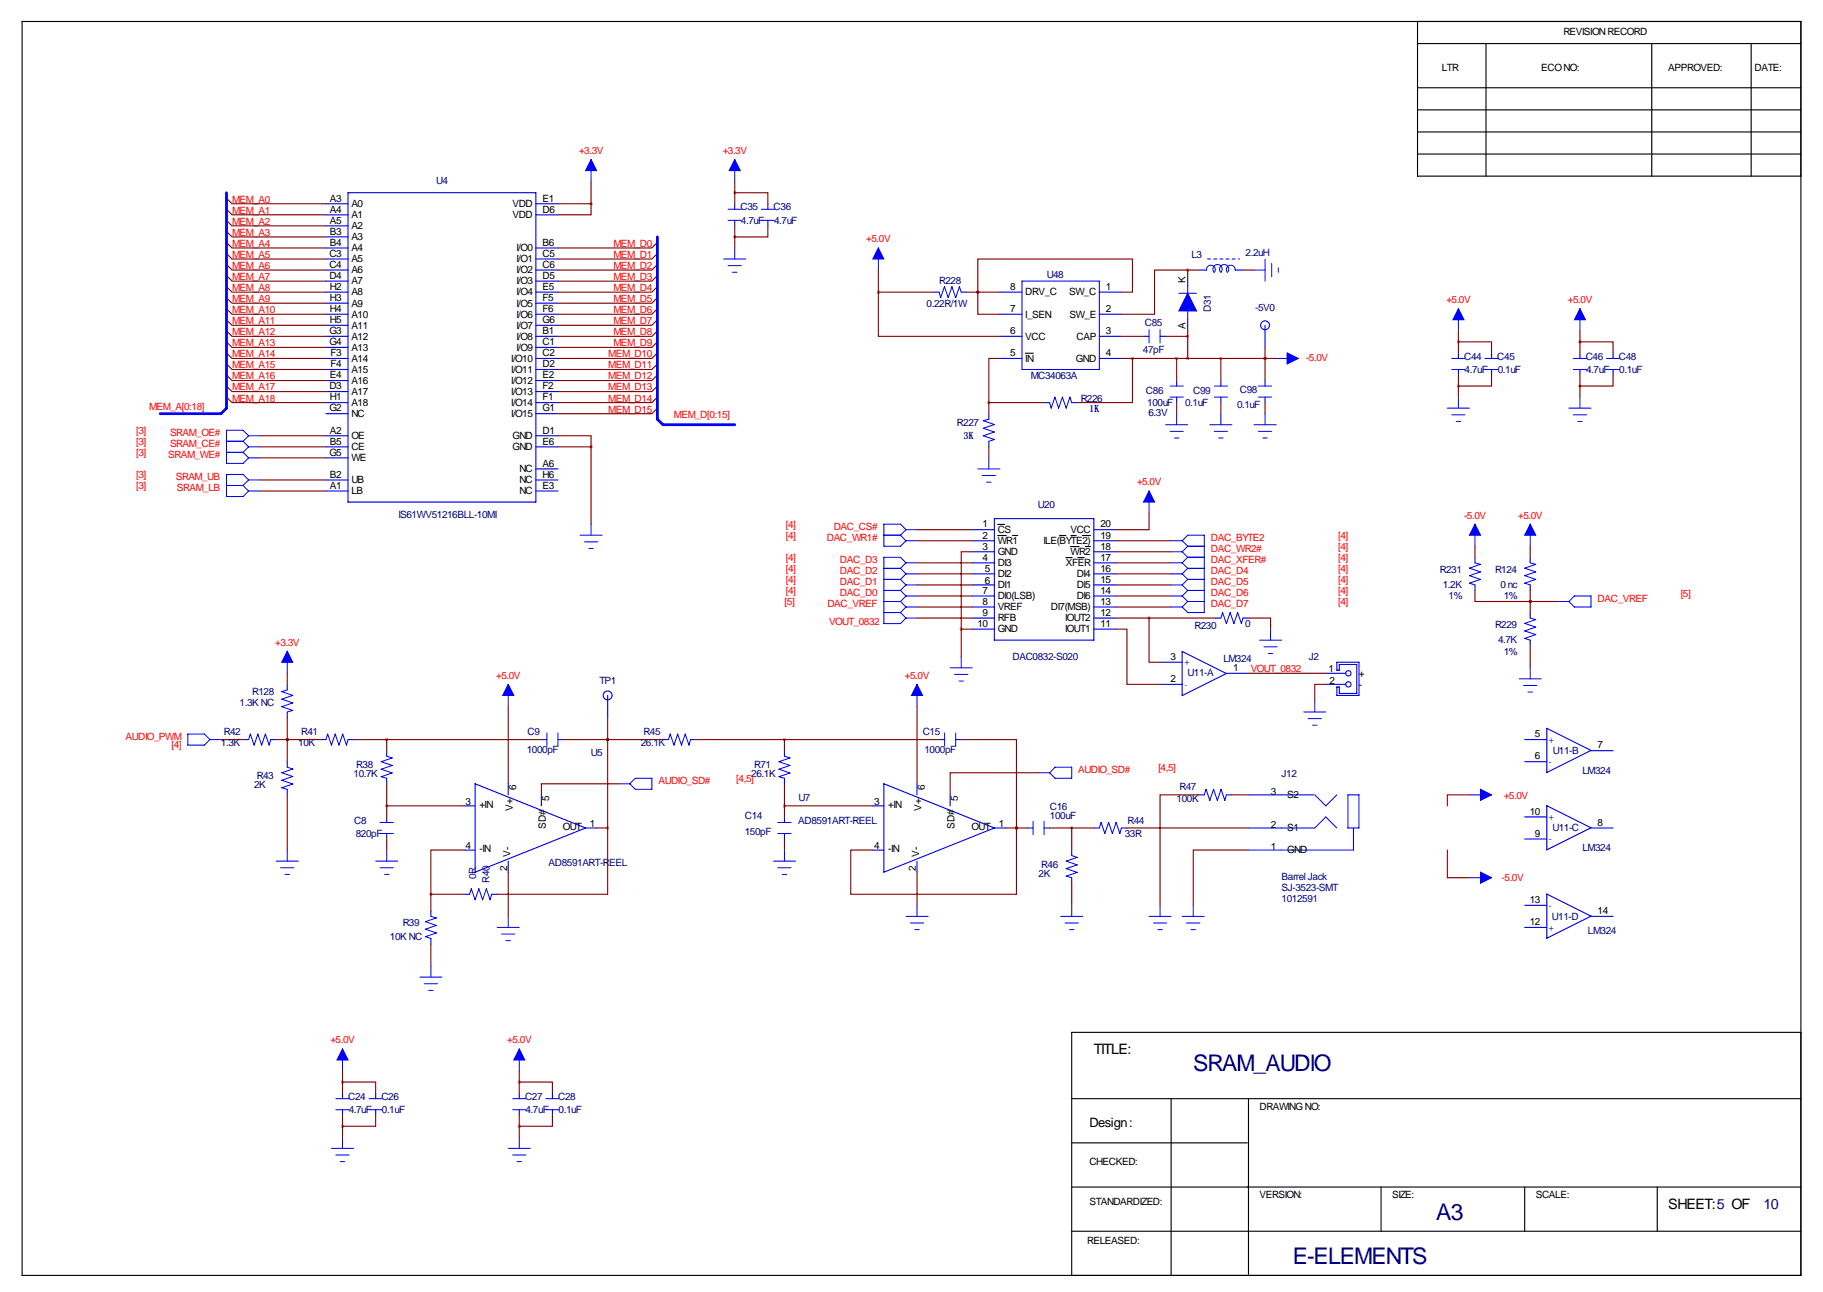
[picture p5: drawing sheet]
<svg xmlns="http://www.w3.org/2000/svg" width="419mm" height="297mm" viewBox="0 0 419 297" stroke-linecap="round" stroke-linejoin="round" font-family="sans-serif">
<g fill="none" stroke="#000" stroke-width=".25">
<path d="M5.1 4.9h408.9v288.3h-408.9zM325.9 4.9v35.6h88.1M325.9 10h88.1M341.6 10v30.5M379.7 10v30.5M402.6 10v30.5M325.9 20.2h88.1M325.9 35.4h88.1M325.9 30.3h88.1M325.9 25.3h88.1M235.7 81.2h1.9M229.4 123.1h1.9"/>
<path d="M229.4 120.6h1.5M232.8 123.1h1.2M243.6 123.1h1.4M245 128.2h1.5M246.1 125.7h2M246.2 123.1h1.2M247.8 128.2h1.4M248.9 123.1h1.8M249.5 125.7h1.2M414 237.3h-167.6v55.9M246.4 252.6h167.6M269.2 252.6v40.6"/>
<path d="M287 252.6v40.4M246.4 272.9h167.6M246.4 262.7h40.4M317.5 272.9v10.2M350.5 272.9v10.2M381 272.9v10.2M246.4 283.1h167.6"/>
</g>
<g fill="none" stroke="#00f" stroke-width=".23">
<path d="M135.9 36.7v5.1M168.9 36.7v5.1M166.4 59.5h5M167.4 50.7h3M167.4 48.1h3M168.9 57v2.5M175 50.7h3.1M175 48.1h3.1M201.9 57v5.1M290.8 59.5v5.1M167.4 61.1h3M168.4 62.6h1"/>
<path d="M215.9 67.2l.4 1.2 .8-2.5 .9 2.5 .8-2.5 .9 2.5 .9-2.5 .4 1.3M234.9 64.6h17.8v20.3h-17.8zM264.2 75.8v3.1M266.7 75.8v3.1M271 67.4h4.1M273 65.9v1.5M273 71.5v2M276.9 62.1h.5a1.02 1.02 0 0 1 1.3-1.1 1.02 1.02 0 0 1 .5 1.6M279.1 62.6a1.07 1.07 0 0 1 .1-1.5 1.07 1.07 0 0 1 1.5 0 1.07 1.07 0 0 1 0 1.5M280.7 62.6a1.07 1.07 0 0 1 0-1.5 1.07 1.07 0 0 1 1.5 0 1.07 1.07 0 0 1 0 1.5M284.5 62.1h-.5a1.02 1.02 0 0 0-1.3-1.1 1.02 1.02 0 0 0-.5 1.6M288.3 62.1h2.5"/>
<path d="M292.4 60.6v3M293.9 61.6v1M335.3 71v5.1M363.2 71v5.1M227.3 96.4l-1.2 .3 2.5 .9-2.5 .9 2.5 .8-2.5 .9 2.5 .9-1.3 .4M241.3 92.6l.4 1.2 .8-2.5 .9 2.5 .8-2.5 .9 2.5 .9-2.5 .4 1.3M268 97.6h5M269 91.3h3M269 88.8h3M269 99.2h3M270.5 95.1v2.5M278.1 97.6h5.1"/>
<path d="M279.1 91.3h3.1M279.1 88.8h3.1M279.1 99.2h3.1M280.7 95.1v2.5M288.3 97.6h5.1M289.3 91.3h3.1M289.3 88.8h3.1M289.3 99.2h3.1M290.8 95.1v2.5M293.4 82.4h5M332.7 93.8h5.1M333.8 84.9h3"/>
<path d="M333.8 82.4h3M333.8 95.4h3M334.8 96.9h1M335.3 91.3v2.5M341.4 84.9h3M341.4 82.4h3M360.7 93.8h5.1M361.7 84.9h3M361.7 82.4h3M361.7 95.4h3M362.7 96.9h1M363.2 91.3v2.5"/>
<path d="M369.3 84.9h3.1M369.3 82.4h3.1M52.1 101.5h3.8M52.1 104h3.8M52.1 111.6h3.8M55.9 101.5l1.2 1.2M55.9 104l1.2 1.3M55.9 111.6l1.2 1.3M57.1 100.2h2.6M57.1 100.2l-1.2 1.3M57.1 100.2l-1.2-1.3h-3.8v7.6h3.8l1.2-1.2M57.1 110.3l-1.2-1.2h-3.8v5.1h3.8l1.2-1.3"/>
<path d="M57.1 102.7h2.6M57.1 102.7l-1.2 1.3M57.1 105.3h2.6M57.1 110.3h2.6M57.1 110.3l-1.2 1.3M57.1 112.9h2.6M224.8 107.8h5.1M225.8 109.3h3.1M226.8 110.9h1M227.3 105.3v2.5M264.2 112.9v5.1M270 100.7h1"/>
<path d="M280.2 100.7h1M290.3 100.7h1M133.3 123h5.1M134.4 124.6h3M135.4 126.1h1M135.9 120.5v2.5M203.2 123h3.8M203.2 130.7h3.8M203.2 138.3h3.8M203.2 135.7h3.8M203.2 133.2h3.8M207 123l1.3 1.3"/>
<path d="M207 135.7l1.3 1.3M207 133.2l1.3 1.3M207 130.7l1.3 1.2M207 138.3l1.3 1.3M208.3 121.8h2.5M208.3 121.8l-1.3 1.2M208.3 121.8l-1.3-1.3h-3.8v5.1h3.8l1.3-1.3M208.3 129.4l-1.3-1.3h-3.8v15.3h3.8l1.3-1.3M208.3 124.3h2.5M208.3 129.4h2.5M208.3 137h2.5M208.3 137l-1.3 1.3"/>
<path d="M208.3 134.5h2.5M208.3 134.5l-1.3 1.2M208.3 131.9h2.5M208.3 131.9l-1.3 1.3M208.3 129.4l-1.3 1.3M208.3 139.6h2.5M208.3 139.6l-1.3 1.2M269.2 124.3h2.6M269.2 126.9h2.6M269.2 129.4h2.6M269.2 137h2.6M269.2 134.5h2.6"/>
<path d="M269.2 131.9h2.6M269.2 139.6h2.6M271.8 124.3l1.2-1.3h3.9v17.8h-3.9l-1.2-1.2M271.8 124.3l1.2 1.3M271.8 126.9l1.2 1.2M271.8 129.4l1.2 1.3M271.8 131.9l1.2 1.3M271.8 134.5l1.2 1.2M271.8 137l1.2 1.3M273 125.6h3.9M273 128.1h3.9M273 125.6l-1.2 1.3"/>
<path d="M273 130.7h3.9M273 128.1l-1.2 1.3M273 138.3h3.9M273 135.7h3.9M273 133.2h3.9M273 130.7l-1.2 1.2M273 133.2l-1.2 1.3M273 135.7l-1.2 1.3M273 138.3l-1.2 1.3M339.1 129.4l1.3 .4-2.6 .8 2.6 .9-2.6 .8 2.6 .9-2.6 .9 1.3 .4M339.1 120.5v5.1M351.8 129.4l1.3 .4-2.6 .8 2.6 .9-2.6 .8 2.6 .9-2.6 .9 1.3 .4"/>
<path d="M351.8 120.5v5.1M358.1 138.3h2.6M361.9 137h3.9v2.6h-3.9l-1.2-1.3zM66 158.6l-1.2 .4 2.5 .9-2.5 .8 2.5 .9-2.5 .9 2.5 .8-1.3 .4M66 149.7v5.1M116.8 157.3v5.1M203.2 140.8h3.8M207 140.8l1.3 1.3M208.3 142.1h2.5M210.8 157.3v5.1M218.4 153.5h5.1M219.5 155.1h3"/>
<path d="M220.5 156.6h1M221 151v2.5M280.7 142.1l.4-1.3 .8 2.6 .9-2.6 .9 2.6 .8-2.6 .9 2.6 .4-1.3M289.6 147.2h5M290.6 148.7h3M291.6 150.2h1M292.1 144.6v2.6M349.2 156.1h5.1M350.3 157.6h3M351.3 159.1h1M351.8 142.1l1.3 .4-2.6 .8 2.6 .9-2.6 .8 2.6 .9-2.6 .9 1.3 .4M351.8 153.5v2.6"/>
<path d="M43.2 168.8h3.8l1.3 1.2-1.3 1.3h-3.8zM48.3 170h2.5M57.1 170l.5-1.2 .8 2.5 .9-2.5 .8 2.5 .9-2.5 .9 2.5 .3-1.3M66 176.4l1.3 .4-2.5 .9 2.5 .8-2.5 .9 2.5 .8-2.5 .9 1.2 .4M74.9 170l.4-1.2 .9 2.5 .9-2.5 .8 2.5 .9-2.5 .9 2.5 .3-1.3M88.9 173.8l1.3 .5-2.6 .8 2.6 .9-2.6 .8 2.6 .9-2.6 .9 1.3 .3M125.7 168.5v3.1M128.3 168.5v3.1M153.7 170l.4-1.2 .8 2.5 .9-2.5 .9 2.5 .8-2.5 .9 2.5 .3-1.3M180.3 173.8l1.3 .5-2.5 .8 2.5 .9-2.5 .8 2.5 .9-2.5 .9 1.2 .3M217.2 168.5v3.1M219.7 168.5v3.1"/>
<path d="M238.8 177.7h2.5M242.6 176.4h3.8v2.5h-3.8l-1.3-1.2zM299.7 163.7h5.1M300.7 165.2h3.1M301.8 166.7h1M302.3 161.1v2.6M63.5 198h5.1M64.5 199.5h3.1M66 195.4v2.6M86.4 198h5M87.4 191.6h3M87.4 189.1h3"/>
<path d="M87.4 199.5h3M88.9 195.4v2.6M142.2 180.2h2.6M144.8 180.2l1.2-1.3h3.9v2.6h-3.9zM177.8 198h5.1M178.8 191.6h3.1M178.8 189.1h3.1M178.8 199.5h3.1M180.3 195.4v2.6M237.5 188.8v3.1M240 188.8v3.1M246.4 196.7l1.2 .4-2.5 .9 2.5 .8-2.5 .9 2.5 .9-2.5 .8 1.3 .4"/>
<path d="M252.7 190.4l.4-1.3 .9 2.5 .9-2.5 .8 2.5 .9-2.5 .9 2.5 .3-1.2M276.9 182.7l.4-1.2 .8 2.5 .9-2.5 .9 2.5 .8-2.5 .9 2.5 .3-1.3M287 182.7h15M287 190.4h15.3l2.5-2.6 2.5 2.6M302.3 182.7l2.5 2.6 2.5-2.6M309.9 182.7h2.5v7.7h-2.5zM311.1 190.4v5h-24.1M337.8 182.7h5.1M65.5 201h1M88.4 201h1M99.1 210.7l1.2 .3-2.5 .9 2.5 .9-2.5 .8 2.5 .9-2.5 .9 1.3 .4M107.9 205.6l.5-1.3 .8 2.6 .9-2.6 .8 2.6 .9-2.6 .9 2.6 .3-1.3"/>
<path d="M114.3 213.2h5.1M115.3 214.7h3.1M116.3 216.3h1M116.8 210.7v2.5M179.8 201h1M208.3 210.7h5.1M209.3 212.2h3M210.3 213.7h1M210.8 208.1v2.6M243.8 210.7h5.1M244.9 212.2h3M245.9 213.7h1"/>
<path d="M246.4 208.1v2.6M264.2 210.7h5M265.2 212.2h3M266.2 213.7h1M266.7 208.1v2.6M271.8 210.7h5.1M272.8 212.2h3M273.8 213.7h1M274.3 208.1v2.6M337.8 201.8h5.1M96.5 224.6h5.1M97.5 226.2h3.1"/>
<path d="M98.6 227.7h1M99.1 222.1v2.5M77.2 255.1h3.1M77.2 252.6h3.1M78.7 241.2v5M84.8 255.1h3.1M84.8 252.6h3.1M117.9 255.1h3M117.9 252.6h3M119.4 241.2v5M125.5 255.1h3M125.5 252.6h3"/>
<path d="M76.2 264h5.1M77.2 265.5h3.1M78.2 267.1h1M78.7 261.5v2.5M116.8 264h5.1M117.9 265.5h3M118.9 267.1h1M119.4 261.5v2.5"/>
</g>
<g fill="none" stroke="#00f" stroke-width=".25">
<path d="M74.9 46.8h5.1M74.9 54.5h5.1M74.9 59.5h5.1M74.9 49.4h5.1M74.9 57h5.1M74.9 51.9h5.1M80 44.3h43.2v71.1h-43.2zM123.2 46.8h5.1M123.2 59.5h5.1M123.2 49.4h5.1M123.2 57h5.1M168.9 46.8v1.3"/>
<path d="M168.9 50.7v1.2M176.5 46.8v1.3M176.5 50.7v1.2M74.9 77.3h5.1M74.9 79.9h5.1M74.9 67.2h5.1M74.9 69.7h5.1M74.9 62.1h5.1M74.9 64.6h5.1M74.9 72.2h5.1M74.9 74.8h5.1M123.2 77.3h5.1"/>
<path d="M123.2 79.9h5.1M123.2 67.2h5.1M123.2 69.7h5.1M123.2 62.1h5.1M123.2 64.6h5.1M123.2 72.2h5.1M123.2 74.8h5.1M214.6 67.2h1.3M221 67.2h1.2M229.9 77.3h5M229.9 67.2h5M229.9 72.2h5"/>
<path d="M252.7 77.3h5.1M252.7 67.2h5.1M252.7 72.2h5.1M262.9 77.3h1.3M266.7 77.3h1.3M273 63.4v2.5M273 73.5v2.6M275.6 62.1h1.3M284.5 62.1h1.3M290.8 74.8v5.1M74.9 92.6h5.1M74.9 95.1h5.1"/>
<path d="M74.9 82.4h5.1M74.9 84.9h5.1M74.9 87.5h5.1M74.9 90h5.1M123.2 92.6h5.1M123.2 95.1h5.1M123.2 82.4h5.1M123.2 84.9h5.1M123.2 87.5h5.1M123.2 90h5.1M227.3 95.1v1.3M229.9 82.4h5"/>
<path d="M240 92.6h1.3M246.4 92.6h1.2M252.7 82.4h5.1M270.5 87.5v1.3M270.5 91.3v1.3M280.7 87.5v1.3M280.7 91.3v1.3M290.8 87.5v1.3M290.8 91.3v1.3M335.3 81.1v1.3M335.3 84.9v1.3M342.9 81.1v1.3"/>
<path d="M342.9 84.9v1.3M363.2 81.1v1.3M363.2 84.9v1.3M370.8 81.1v1.3M370.8 84.9v1.3M74.9 112.9h5.1M74.9 100.2h5.1M74.9 110.3h5.1M74.9 102.7h5.1M74.9 105.3h5.1M123.2 112.9h5.1M123.2 100.2h5.1"/>
<path d="M123.2 110.3h5.1M123.2 102.7h5.1M123.2 107.8h5.1M227.3 101.5v1.2M228.6 119.2h22.9v28h-22.9zM223.5 124.3h5.1M223.5 126.9h5.1M223.5 129.4h5.1M223.5 131.9h5.1M223.5 134.5h5.1M223.5 137h5.1M223.5 139.6h5.1"/>
<path d="M223.5 121.8h5.1M251.5 124.3h5M251.5 126.9h5M251.5 129.4h5M251.5 131.9h5M251.5 134.5h5M251.5 137h5M251.5 139.6h5M251.5 121.8h5M339.1 128.1v1.3M339.1 134.5v1.2M351.8 128.1v1.3"/>
<path d="M351.8 134.5v1.2M66 157.3v1.3M139.7 159.9v5.1M223.5 142.1h5.1M223.5 144.6h5.1M251.5 142.1h5M251.5 144.6h5M266.7 152.3h5.1M266.7 157.3h5.1M271.8 149.8l10.1 5-10.1 5.1zM279.4 142.1h1.3M281.9 154.8h5.1"/>
<path d="M285.8 142.1h1.2M304.8 154.8h4.6M304.8 157.3h4.6M307.3 152.3h5.1v7.6h-5.1v-2h.6v1.5h4v-6.6h-4v1.3h-.6zM351.8 140.8v1.3M351.8 147.2v1.2M55.9 170h1.2M62.2 170h1.3M66 163.7v1.3M66 175.1v1.3M73.7 170h1.2M80 170h1.3"/>
<path d="M88.9 172.6v1.2M88.9 178.9v1.3M124.5 170h1.2M128.3 170h1.2M152.4 170h1.3M158.7 170h1.3M180.3 172.6v1.2M180.3 178.9v1.3M215.9 170h1.3M219.7 170h1.3M350.5 170h5.1M350.5 175.1h5.1"/>
<path d="M355.6 167.4l10.2 5.1-10.2 5.1zM365.8 172.6h5M66 181.5v1.2M88.9 187.8v1.3M88.9 191.6v1.3M106.7 185.3h2.5M106.7 195.4h2.5M109.2 180.2l25.4 10.2-25.4 10.1zM116.8 180.2v2.5M116.8 198v2.5M124.5 182.7v2.6M134.6 190.4h2.6"/>
<path d="M180.3 187.8v1.3M180.3 191.6v1.3M200.7 185.3h2.5M200.7 195.4h2.5M203.2 180.2l25.4 10.2-25.4 10.1zM210.8 180.2v2.5M210.8 198v2.5M218.4 182.7v2.6M228.6 190.4h2.5M236.2 190.4h1.3M240 190.4h1.3M246.4 195.4v1.3"/>
<path d="M251.5 190.4h1.2M257.8 190.4h1.3M275.6 182.7h1.3M281.9 182.7h1.3M350.5 187.8h5.1M350.5 192.9h5.1M355.6 185.2l10.2 5.1-10.2 5.1zM365.8 190.4h5M99.1 209.4v1.3M99.1 215.8v1.2M106.7 205.6h1.2M113 205.6h1.3"/>
<path d="M246.4 201.8v1.3M350.5 208.1h5.1M350.5 213.2h5.1M355.6 205.5l10.2 5.1-10.2 5.1zM365.8 210.7h5M78.7 251.3v1.3M78.7 255.1v1.3M86.4 251.3v1.3M86.4 255.1v1.3M119.4 251.3v1.3M119.4 255.1v1.3M127 251.3v1.3"/>
<path d="M127 255.1v1.3"/>
<circle cx="290.8" cy="74.8" r="1.02"/>
<circle cx="139.7" cy="159.9" r="1.02"/>
<circle cx="310" cy="154.8" r=".61"/>
<circle cx="310" cy="157.3" r=".61"/>
</g>
<g fill="#00f" stroke="#00f" stroke-width=".23">
<path d="M273 67.4l2.1 4.1h-4.1z"/>
<path d="M135.9 36.7l1.3 2.5h-2.6z"/>
<path d="M168.9 36.7l1.3 2.5h-2.6z"/>
<path d="M116.8 157.3l1.3 2.6h-2.5z"/>
<path d="M210.8 157.3l1.3 2.6h-2.6z"/>
<path d="M78.7 241.2l1.3 2.5h-2.5z"/>
<path d="M119.4 241.2l1.2 2.5h-2.5z"/>
<path d="M66 149.7l1.3 2.6h-2.5z"/>
<path d="M335.3 71l1.2 2.5h-2.5z"/>
<path d="M363.2 71l1.3 2.5h-2.6z"/>
<path d="M264.2 112.9l1.2 2.5h-2.5z"/>
<path d="M340.4 181.5l2.5 1.2-2.5 1.3z"/>
<path d="M201.9 57l1.3 2.5h-2.5z"/>
<path d="M295.9 81.1l2.5 1.3-2.5 1.3z"/>
<path d="M340.4 200.5l2.5 1.3-2.5 1.3z"/>
<path d="M351.8 120.5l1.3 2.5h-2.6z"/>
<path d="M339.1 120.5l1.3 2.5h-2.6z"/>
</g>
<path d="M277.6 59.5h7.4" fill="none" stroke="#00f" stroke-width=".23" stroke-dasharray=".7 .7"/>
<g fill="none" stroke="#800000" stroke-width=".25">
<path d="M52.1 45.6l1.2 1.2h21.6M52.1 48.1l1.2 1.3h21.6M52.1 50.7l1.2 1.2h21.6M52.1 53.2l1.2 1.3h21.6M52.1 55.7l1.2 1.3h21.6M52.1 58.3l1.2 1.2h21.6M128.3 46.8h7.6M135.9 46.8v2.6h-7.6M135.9 41.8v5M151.1 55.7l-1.2 1.3h-21.6M151.1 58.3l-1.2 1.2h-21.6M168.9 44.3h7.6v2.5"/>
<path d="M168.9 41.8v5M168.9 51.9v5.1M176.5 51.9v2.6h-7.6M52.1 60.8l1.2 1.3h21.6M52.1 63.4l1.2 1.2h21.6M52.1 65.9l1.2 1.3h21.6M52.1 68.4l1.2 1.3h21.6M52.1 71l1.2 1.2h21.6M52.1 73.5l1.2 1.3h21.6M52.1 76.1l1.2 1.2h21.6M52.1 78.6l1.2 1.3h21.6M151.1 60.8l-1.2 1.3h-21.6"/>
<path d="M151.1 63.4l-1.2 1.2h-21.6M151.1 65.9l-1.2 1.3h-21.6M151.1 68.4l-1.2 1.3h-21.6M151.1 71l-1.2 1.2h-21.6M151.1 73.5l-1.2 1.3h-21.6M151.1 76.1l-1.2 1.2h-21.6M151.1 78.6l-1.2 1.3h-21.6M201.9 67.2v10.1h28M201.9 67.2h12.7M201.9 62.1v5.1M222.2 67.2h7.7M224.8 67.2v5h5.1"/>
<path d="M224.8 67.2h.1M224.8 67.2v-7.7h35.5v7.7h-2.5M257.8 77.3h5.1M268 77.3h5M273 62.1h-7.6v10.1h-7.6M273 62.1v1.3M273 76.1v6.3M273 62.1h2.6M285.8 62.1h2.5M290.8 79.9v7.6M335.3 78.6h7.6v2.5M335.3 76.1v5"/>
<path d="M363.2 78.6h7.6v2.5M363.2 76.1v5M52.1 81.1l1.2 1.3h21.6M52.1 83.7l1.2 1.2h21.6M52.1 86.2l1.2 1.3h21.6M52.1 88.8l1.2 1.2h21.6M52.1 91.3l1.2 1.3h21.6M151.1 81.1l-1.2 1.3h-21.6M151.1 83.7l-1.2 1.2h-21.6M151.1 86.2l-1.2 1.3h-21.6M151.1 88.8l-1.2 1.2h-21.6M151.1 91.3l-1.2 1.3h-21.6"/>
<path d="M151.1 93.8l-1.2 1.3h-21.6M227.3 92.6h12.7M227.3 92.6v2.5M229.9 82.4h-2.6v10.2M257.8 82.4h35.6M260.3 82.4v10.2h-12.7M270.5 82.4v5.1M270.5 92.6v2.5M280.7 82.4v5.1M280.7 92.6v2.5M290.8 82.4h.1M290.8 92.6v2.5"/>
<path d="M335.3 86.2v5.1M342.9 86.2v2.6h-7.6M363.2 86.2v5.1M370.8 86.2v2.6h-7.6M59.7 102.7h15.2M59.7 110.3h15.2M59.7 112.9h15.2M59.7 100.2h15.2M59.7 105.3h15.2M128.3 100.2h7.6v2.5M128.3 102.7h7.6M135.9 102.7v17.8"/>
<path d="M227.3 102.7v2.6M264.2 118v3.8h-7.7M210.8 121.8h12.7M210.8 124.3h12.7M210.8 129.4h12.7M210.8 137h12.7M210.8 134.5h12.7M210.8 131.9h12.7M210.8 139.6h12.7M223.5 126.9h-2.5v17.7M256.5 124.3h12.7M256.5 126.9h12.7"/>
<path d="M256.5 129.4h12.7M256.5 137h12.7M256.5 134.5h12.7M256.5 131.9h12.7M256.5 139.6h12.7M339.1 135.7v2.6h12.7M339.1 125.6v2.5M351.8 138.3h.1M351.8 125.6v2.5M351.8 135.7v5.1M351.8 138.3h6.3M66 154.8v2.5"/>
<path d="M210.8 142.1h12.7M221 144.6h2.5M221 144.6v6.4M256.5 144.6h2.6v12.7h7.6M256.5 142.1h22.9M264.2 142.1v10.2h2.5M287 142.1h5.1v2.5M287 154.8h17.8M304.8 157.3h-2.5v3.8M351.8 148.4v5.1M50.8 170h5.1M63.5 170h10.2"/>
<path d="M66 170h.1M66 165v10.1M81.3 170h43.2M88.9 170v2.6M116.8 162.4v17.8M129.5 170h22.9M139.7 170h.1M139.7 165v25.4M160 170h55.9M180.3 170v2.6M210.8 162.4v17.8M221 170h12.7v20.4"/>
<path d="M238.8 177.7h-20.4v5M66 182.7v12.7M88.9 180.2v7.6M88.9 192.9v2.5M88.9 185.3h17.8M106.7 195.4h-7.6v10.2M137.2 190.4h2.5M139.7 190.4v15.2h-25.4M142.2 180.2h-17.7v2.5M180.3 185.3h20.4M180.3 180.2v7.6M180.3 192.9v2.5"/>
<path d="M231.1 190.4h5.1M233.7 190.4v15.2h-38.1v-10.2h5.1M233.7 190.4h.1M241.3 190.4h10.2M246.4 190.4v5M259.1 190.4h27.9M275.6 182.7h-8.9v25.4M283.2 182.7h3.8M287 195.4h-12.7v12.7M332.7 195.4v6.4h5.1M337.8 182.7h-5.1v2.6M99.1 205.6h7.6"/>
<path d="M99.1 205.6v3.8M99.1 217v5.1M116.8 200.5v10.2M210.8 200.5v7.6M246.4 203.1v5M78.7 248.8h7.7v2.5M78.7 246.2v5.1M78.7 256.4v5.1M86.4 256.4v2.5h-7.7M119.4 248.8h7.6v2.5M119.4 246.2v5.1M119.4 256.4v5.1"/>
<path d="M127 256.4v2.5h-7.6"/>
</g>
<path d="M99 205.6a.05 .05 0 0 0 .1 0 .05 .05 0 0 0-.1 0zM180.3 170a.05 .05 0 0 0 .1 0 .05 .05 0 0 0-.1 0zM180.3 185.3a.05 .05 0 0 0 .1 0 .05 .05 0 0 0-.1 0zM78.7 258.9a.05 .05 0 0 0 .1 0 .05 .05 0 0 0-.1 0zM78.7 248.8a.05 .05 0 0 0 .1 0 .05 .05 0 0 0-.1 0zM66 170a.05 .05 0 0 0 .1 0 .05 .05 0 0 0-.1 0zM66 170a.05 .05 0 0 0 .1 0 .05 .05 0 0 0-.1 0zM264.1 142.1a.05 .05 0 0 0 .1 0 .05 .05 0 0 0-.1 0zM227.3 92.6a.05 .05 0 0 0 .1 0 .05 .05 0 0 0-.1 0zM260.3 82.4a.05 .05 0 0 0 .1 0 .05 .05 0 0 0-.1 0zM201.9 67.2a.05 .05 0 0 0 .1 0 .05 .05 0 0 0-.1 0zM273 77.3a.05 .05 0 0 0 .1 0 .05 .05 0 0 0-.1 0zM273 62.1a.05 .05 0 0 0 .1 0 .05 .05 0 0 0-.1 0zM273 82.4a.05 .05 0 0 0 .1 0 .05 .05 0 0 0-.1 0zM290.8 82.4a.05 .05 0 0 0 .1 0 .05 .05 0 0 0-.1 0zM280.6 82.4a.05 .05 0 0 0 .1 0 .05 .05 0 0 0-.1 0zM290.8 82.4a.05 .05 0 0 0 .1 0 .05 .05 0 0 0-.1 0z" fill="#800000" stroke="#800000" stroke-width=".63"/>
<path d="M52.1 44.3v49.5l-1.3 1.3h-14M151.1 54.5v41.9l1.3 1.2h16.5" fill="none" stroke="#00f" stroke-width=".63"/>
<g font-size="5.3" fill="#000080">
<text x="274.3" y="246.2">SRAM_AUDIO</text>
<text x="330.2" y="280.5">A3</text>
<text x="297.2" y="290.7">E-ELEMENTS</text>
</g>
<g font-size="3.3">
<text x="251.5" y="242.4">TITLE:</text>
<text x="383.5" y="278">SHEET:5 OF</text>
</g>
<text font-size="3.3" fill="#000080" x="405.4" y="278">10</text>
<text font-size="3" x="250.4" y="259.2">Design :</text>
<g font-size="2.3">
<text x="359.4" y="8">REVISION RECORD</text>
<text x="331.5" y="16.4">LTR</text>
<text x="354.3" y="16.4">ECO NO:</text>
<text x="383.5" y="16.4">APPROVED:</text>
<text x="403.4" y="16.4">DATE:</text>
<text x="75.9" y="46.3">A3</text>
<text x="80.8" y="47.6">A0</text>
<text x="117.8" y="47.6">VDD</text>
<text x="124.7" y="46.3">E1</text>
<text x="75.9" y="54">B3</text>
<text x="75.9" y="48.9">A4</text>
<text x="75.9" y="51.4">A5</text>
<text x="80.8" y="50.2">A1</text>
<text x="80.8" y="52.7">A2</text>
<text x="117.8" y="50.2">VDD</text>
<text x="124.7" y="48.9">D6</text>
<text x="75.7" y="59">C3</text>
<text x="75.9" y="56.5">B4</text>
<text x="80.8" y="55.2">A3</text>
<text x="80.8" y="57.8">A4</text>
<text x="118.7" y="57.8">I/O0</text>
<text x="124.7" y="59">C5</text>
<text x="124.7" y="56.5">B6</text>
<text x="75.7" y="61.6">C4</text>
<text x="75.7" y="64.1">D4</text>
<text x="80.8" y="60.3">A5</text>
<text x="80.8" y="62.9">A6</text>
<text x="80.8" y="65.4">A7</text>
<text x="118.7" y="60.3">I/O1</text>
<text x="118.7" y="65.4">I/O3</text>
<text x="118.7" y="62.9">I/O2</text>
<text x="124.7" y="64.1">D5</text>
<text x="124.7" y="61.6">C6</text>
<text x="272.5" y="65.1" transform="rotate(-90 272.5 65.1)">K</text>
<text x="75.9" y="66.7">H2</text>
<text x="75.9" y="69.2">H3</text>
<text x="75.9" y="71.7">H4</text>
<text x="80.8" y="67.9">A8</text>
<text x="80.8" y="70.5">A9</text>
<text x="118.7" y="67.9">I/O4</text>
<text x="118.7" y="70.5">I/O5</text>
<text x="124.7" y="66.7">E5</text>
<text x="124.7" y="69.2">F5</text>
<text x="124.7" y="71.7">F6</text>
<text x="232.2" y="66.7">8</text>
<text x="232.2" y="71.7">7</text>
<text x="235.7" y="67.9">DRV_C</text>
<text x="245.8" y="67.9">SW_C</text>
<text x="254.3" y="66.7">1</text>
<text x="254.3" y="71.7">2</text>
<text x="75.7" y="76.8">G3</text>
<text x="75.9" y="74.3">H5</text>
<text x="80.8" y="73">A10</text>
<text x="80.8" y="75.6">A11</text>
<text x="118.7" y="73">I/O6</text>
<text x="118.7" y="75.6">I/O7</text>
<text x="124.7" y="76.8">B1</text>
<text x="124.7" y="74.3">G6</text>
<text x="232.2" y="76.8">6</text>
<text x="235.7" y="73">I_SEN</text>
<text x="245.9" y="73">SW_E</text>
<text x="254.3" y="76.8">3</text>
<text x="272.5" y="75.7" transform="rotate(-90 272.5 75.7)">A</text>
<text x="75.7" y="79.4">G4</text>
<text x="76" y="81.9">F3</text>
<text x="80.8" y="83.2">A14</text>
<text x="80.8" y="78.1">A12</text>
<text x="80.8" y="80.6">A13</text>
<text x="117.6" y="83.2">I/O10</text>
<text x="118.7" y="78.1">I/O8</text>
<text x="118.7" y="80.6">I/O9</text>
<text x="124.7" y="79.4">C1</text>
<text x="124.7" y="81.9">C2</text>
<text x="232.2" y="81.9">5</text>
<text x="235.7" y="78.1">VCC</text>
<text x="235.7" y="83.2">IN</text>
<text x="247.4" y="83.2">GND</text>
<text x="247.5" y="78.1">CAP</text>
<text x="254.3" y="81.9">4</text>
<text x="75.7" y="89.5">D3</text>
<text x="75.9" y="87">E4</text>
<text x="76" y="84.4">F4</text>
<text x="80.8" y="88.3">A16</text>
<text x="80.8" y="85.7">A15</text>
<text x="117.6" y="85.7">I/O11</text>
<text x="117.6" y="88.3">I/O12</text>
<text x="124.7" y="84.4">D2</text>
<text x="124.7" y="87">E2</text>
<text x="124.7" y="89.5">F2</text>
<text x="75.7" y="94.6">G2</text>
<text x="75.9" y="92.1">H1</text>
<text x="80.8" y="93.3">A18</text>
<text x="80.8" y="95.9">NC</text>
<text x="80.8" y="90.8">A17</text>
<text x="117.6" y="93.3">I/O14</text>
<text x="117.6" y="95.9">I/O15</text>
<text x="117.6" y="90.8">I/O13</text>
<text x="124.7" y="92.1">F1</text>
<text x="124.7" y="94.6">G1</text>
<text x="75.9" y="99.7">A2</text>
<text x="80.8" y="101">OE</text>
<text x="117.8" y="101">GND</text>
<text x="124.7" y="99.7">D1</text>
<text x="75.7" y="104.8">G5</text>
<text x="75.9" y="102.2">B5</text>
<text x="80.8" y="103.5">CE</text>
<text x="80.8" y="106">WE</text>
<text x="117.8" y="103.5">GND</text>
<text x="124.7" y="107.3">A6</text>
<text x="124.7" y="102.2">E6</text>
<text x="75.9" y="112.4">A1</text>
<text x="75.9" y="109.8">B2</text>
<text x="80.8" y="113.7">LB</text>
<text x="80.8" y="111.1">UB</text>
<text x="119.4" y="113.7">NC</text>
<text x="119.4" y="108.6">NC</text>
<text x="119.4" y="111.1">NC</text>
<text x="124.7" y="112.4">E3</text>
<text x="124.7" y="109.8">H6</text>
<text x="225.9" y="123.8">2</text>
<text x="225.9" y="121.3">1</text>
<text x="229.4" y="125.1">WR1</text>
<text x="229.4" y="122.5">CS</text>
<text x="239.9" y="125.1">ILE(BYTE2)</text>
<text x="246.1" y="122.5">VCC</text>
<text x="253" y="121.3">20</text>
<text x="253" y="123.8">19</text>
<text x="225.9" y="126.4">3</text>
<text x="225.9" y="128.9">4</text>
<text x="226.4" y="131.4">5</text>
<text x="229.4" y="127.6">GND</text>
<text x="229.4" y="130.2">DI3</text>
<text x="245" y="130.2">XFER</text>
<text x="246.1" y="127.6">WR2</text>
<text x="253" y="126.4">18</text>
<text x="253" y="128.9">17</text>
<text x="253" y="131.4">16</text>
<text x="225.9" y="136.5">7</text>
<text x="226.4" y="134.2">6</text>
<text x="229.4" y="132.7">DI2</text>
<text x="229.4" y="135.2">DI1</text>
<text x="229.4" y="137.8">DI0(LSB)</text>
<text x="247.5" y="132.7">DI4</text>
<text x="247.5" y="135.2">DI5</text>
<text x="247.5" y="137.8">DI6</text>
<text x="253" y="134">15</text>
<text x="253" y="136.5">14</text>
<text x="225.9" y="139.1">8</text>
<text x="225.9" y="141.6">9</text>
<text x="229.4" y="140.3">VREF</text>
<text x="229.4" y="142.9">RFB</text>
<text x="241.6" y="140.3">DI7(MSB)</text>
<text x="244.9" y="142.9">IOUT2</text>
<text x="253" y="139.1">13</text>
<text x="253" y="141.6">12</text>
<text x="224.7" y="144.1">10</text>
<text x="229.4" y="145.4">GND</text>
<text x="244.9" y="145.4">IOUT1</text>
<text x="253" y="144.1">11</text>
<text x="269.1" y="151.8">3</text>
<text x="283.5" y="154.3">1</text>
<text x="305.4" y="154.5">1</text>
<text x="312.4" y="155.6">+</text>
<text x="269.1" y="156.8">2</text>
<text x="305.6" y="157.3">2</text>
<text x="312.4" y="158.1">-</text>
<text x="352.9" y="169.5">5</text>
<text x="367.3" y="172.1">7</text>
<text x="352.9" y="174.6">6</text>
<text x="107" y="185">3</text>
<text x="110.2" y="185.8">+IN</text>
<text x="118.6" y="181.7" transform="rotate(-90 118.6 181.7)">6</text>
<text x="126.2" y="184.3" transform="rotate(-90 126.2 184.3)">5</text>
<text x="201" y="185">3</text>
<text x="204.2" y="185.8">+IN</text>
<text x="212.6" y="181.7" transform="rotate(-90 212.6 181.7)">6</text>
<text x="220.2" y="184.3" transform="rotate(-90 220.2 184.3)">5</text>
<text x="292.2" y="182.7">3</text>
<text x="295.9" y="183.5">S2</text>
<text x="117.9" y="186.4" transform="rotate(-90 117.9 186.4)">V+</text>
<text x="125.5" y="190.5" transform="rotate(-90 125.5 190.5)">SD#</text>
<text x="129.4" y="190.9">OUT</text>
<text x="135.6" y="190.1">1</text>
<text x="211.8" y="186.4" transform="rotate(-90 211.8 186.4)">V+</text>
<text x="219.5" y="190.5" transform="rotate(-90 219.5 190.5)">SD#</text>
<text x="223.4" y="190.9">OUT</text>
<text x="229.6" y="190.1">1</text>
<text x="292.2" y="190.4">2</text>
<text x="295.9" y="191.1">S1</text>
<text x="351.7" y="187.3">10</text>
<text x="367.3" y="189.9">8</text>
<text x="107" y="195.2">4</text>
<text x="110.2" y="196">-IN</text>
<text x="117.4" y="197" transform="rotate(-90 117.4 197)">V-</text>
<text x="201" y="195.2">4</text>
<text x="204.2" y="196">-IN</text>
<text x="211.3" y="197" transform="rotate(-90 211.3 197)">V-</text>
<text x="292.2" y="195.4">1</text>
<text x="295.9" y="196.2">GND</text>
<text x="352.9" y="192.4">9</text>
<text x="116.6" y="200.2" transform="rotate(-90 116.6 200.2)">2</text>
<text x="210.6" y="200.2" transform="rotate(-90 210.6 200.2)">2</text>
<text x="351.7" y="207.6">13</text>
<text x="351.7" y="212.7">12</text>
<text x="367.3" y="210.2">14</text>
<text x="289.6" y="255.1">DRAWING NO:</text>
<text x="250.4" y="267.8">CHECKED:</text>
<text x="289.6" y="275.4">VERSION:</text>
<text x="320" y="275.4">SIZE:</text>
<text x="353.1" y="275.4">SCALE:</text>
<text x="250.4" y="277">STANDARDIZED:</text>
<text x="249.9" y="286.1">RELEASED:</text>
</g>
<g font-size="2.3" fill="#f00">
<text x="133.1" y="35.4">+3.3V</text>
<text x="166.1" y="35.4">+3.3V</text>
<text x="53.3" y="46.6">MEM_A0</text>
<text x="53.3" y="49.1">MEM_A1</text>
<text x="53.3" y="51.7">MEM_A2</text>
<text x="53.3" y="54.2">MEM_A3</text>
<text x="53.3" y="56.8">MEM_A4</text>
<text x="53.3" y="59.3">MEM_A5</text>
<text x="141" y="56.8">MEM_D0</text>
<text x="141" y="59.3">MEM_D1</text>
<text x="199.2" y="55.7">+5.0V</text>
<text x="53.3" y="61.8">MEM_A6</text>
<text x="53.3" y="64.4">MEM_A7</text>
<text x="141" y="61.8">MEM_D2</text>
<text x="141" y="64.4">MEM_D3</text>
<text x="53.3" y="66.9">MEM_A8</text>
<text x="53.3" y="69.5">MEM_A9</text>
<text x="53.3" y="72">MEM_A10</text>
<text x="141" y="66.9">MEM_D4</text>
<text x="141" y="69.5">MEM_D5</text>
<text x="141" y="72">MEM_D6</text>
<text x="332.5" y="69.7">+5.0V</text>
<text x="360.5" y="69.7">+5.0V</text>
<text x="53.3" y="74.5">MEM_A11</text>
<text x="53.3" y="77.1">MEM_A12</text>
<text x="141" y="74.5">MEM_D7</text>
<text x="141" y="77.1">MEM_D8</text>
<text x="53.3" y="79.6">MEM_A13</text>
<text x="53.3" y="82.2">MEM_A14</text>
<text x="139.8" y="82.2">MEM_D10</text>
<text x="141" y="79.6">MEM_D9</text>
<text x="300.3" y="82.9">-5.0V</text>
<text x="53.3" y="84.7">MEM_A15</text>
<text x="53.3" y="87.2">MEM_A16</text>
<text x="53.3" y="89.8">MEM_A17</text>
<text x="139.8" y="84.7">MEM_D11</text>
<text x="139.8" y="87.2">MEM_D12</text>
<text x="139.8" y="89.8">MEM_D13</text>
<text x="34.3" y="94.3">MEM_A[0:18]</text>
<text x="53.3" y="92.3">MEM_A18</text>
<text x="139.8" y="92.3">MEM_D14</text>
<text x="139.8" y="94.9">MEM_D15</text>
<text x="31.3" y="99.7">[3]</text>
<text x="39.1" y="100.2">SRAM_OE#</text>
<text x="154.9" y="96.1">MEM_D[0:15]</text>
<text x="31.3" y="102.2">[3]</text>
<text x="31.3" y="104.8">[3]</text>
<text x="38.7" y="105.3">SRAM_WE#</text>
<text x="39.1" y="102.7">SRAM_CE#</text>
<text x="31.3" y="109.9">[3]</text>
<text x="31.3" y="112.4">[3]</text>
<text x="40.4" y="110.3">SRAM_UB</text>
<text x="40.7" y="112.9">SRAM_LB</text>
<text x="261.4" y="111.6">+5.0V</text>
<text x="336.6" y="119.2">-5.0V</text>
<text x="349" y="119.2">+5.0V</text>
<text x="180.6" y="121.3">[4]</text>
<text x="180.6" y="123.8">[4]</text>
<text x="190.1" y="124.3">DAC_WR1#</text>
<text x="191.7" y="121.8">DAC_CS#</text>
<text x="278.4" y="124.3">DAC_BYTE2</text>
<text x="307.6" y="123.8">[4]</text>
<text x="180.6" y="131.4">[4]</text>
<text x="180.6" y="128.9">[4]</text>
<text x="193.1" y="131.9">DAC_D2</text>
<text x="193.1" y="129.4">DAC_D3</text>
<text x="278.4" y="126.9">DAC_WR2#</text>
<text x="278.4" y="129.4">DAC_XFER#</text>
<text x="278.4" y="131.9">DAC_D4</text>
<text x="307.6" y="126.4">[4]</text>
<text x="307.6" y="128.9">[4]</text>
<text x="307.6" y="131.4">[4]</text>
<text x="180.6" y="136.5">[4]</text>
<text x="180.6" y="134">[4]</text>
<text x="193.1" y="137">DAC_D0</text>
<text x="193.1" y="134.5">DAC_D1</text>
<text x="278.4" y="134.5">DAC_D5</text>
<text x="278.4" y="137">DAC_D6</text>
<text x="307.6" y="134">[4]</text>
<text x="307.6" y="136.5">[4]</text>
<text x="386.4" y="137.3">[5]</text>
<text x="180.4" y="139.1">[5]</text>
<text x="190.2" y="139.6">DAC_VREF</text>
<text x="190.6" y="143.6">VOUT_0832</text>
<text x="278.4" y="139.6">DAC_D7</text>
<text x="307.6" y="139.1">[4]</text>
<text x="367.3" y="138.3">DAC_VREF</text>
<text x="63.3" y="148.4">+3.3V</text>
<text x="287.5" y="154.5">VOUT_0832</text>
<text x="114.1" y="156.1">+5.0V</text>
<text x="208.1" y="156.1">+5.0V</text>
<text x="28.9" y="170">AUDIO_PWM</text>
<text x="39.4" y="172.1">[4]</text>
<text x="169.3" y="179.7">[4,5]</text>
<text x="247.9" y="177.7">AUDIO_SD#</text>
<text x="266.3" y="177.2">[4,5]</text>
<text x="151.4" y="180.2">AUDIO_SD#</text>
<text x="345.7" y="183.8">+5.0V</text>
<text x="345.2" y="202.6">-5.0V</text>
<text x="76" y="239.9">+5.0V</text>
<text x="116.6" y="239.9">+5.0V</text>
</g>
<g font-size="2.3" fill="#000080">
<text x="100.3" y="42.3">U4</text>
<text x="170.2" y="48.4">C35</text>
<text x="170.3" y="51.4">4.7uF</text>
<text x="177.9" y="48.4">C36</text>
<text x="178" y="51.4">4.7uF</text>
<text x="273.9" y="59.3">L3</text>
<text x="286.4" y="58.8">2.2uH</text>
<text x="215.9" y="65.2">R228</text>
<text x="240.7" y="63.9">U48</text>
<text x="213" y="70.5">0.22R/1W</text>
<text x="278.4" y="71.7" transform="rotate(-90 278.4 71.7)">D31</text>
<text x="288.6" y="71.5">-5V0</text>
<text x="263.2" y="75">C85</text>
<text x="262.7" y="81.1">47pF</text>
<text x="336.6" y="82.7">C44</text>
<text x="344.2" y="82.7">C45</text>
<text x="364.5" y="82.7">C46</text>
<text x="372.2" y="82.7">C48</text>
<text x="237" y="87.2">MC34063A</text>
<text x="336.7" y="85.7">4.7uF</text>
<text x="344.3" y="85.7">0.1uF</text>
<text x="364.6" y="85.7">4.7uF</text>
<text x="372.3" y="85.7">0.1uF</text>
<text x="248.4" y="92.3">R226</text>
<text x="250.4" y="94.7">1K</text>
<text x="263.5" y="90.5">C86</text>
<text x="263.7" y="93.3">100uF</text>
<text x="264" y="95.6">6.3V</text>
<text x="272.4" y="93.3">0.1uF</text>
<text x="274.3" y="90.5">C99</text>
<text x="284.4" y="93.8">0.1uF</text>
<text x="285" y="90.3">C98</text>
<text x="220" y="97.9">R227</text>
<text x="221.5" y="101">3K</text>
<text x="91.6" y="119">IS61WV51216BLL-10MI</text>
<text x="238.6" y="116.7">U20</text>
<text x="331" y="131.7">R231</text>
<text x="343.7" y="131.7">R124</text>
<text x="331.7" y="135.2">1.2K</text>
<text x="333" y="137.8">1%</text>
<text x="344.9" y="135.2">0 nc</text>
<text x="345.7" y="137.8">1%</text>
<text x="274.6" y="144.6">R230</text>
<text x="286.3" y="144.1">0</text>
<text x="343.7" y="144.4">R229</text>
<text x="344.4" y="147.9">4.7K</text>
<text x="232.8" y="151.8">DAC0832-S020</text>
<text x="272.3" y="153">+</text>
<text x="273" y="155.5">U11-A</text>
<text x="281.3" y="152.3">LM324</text>
<text x="300.9" y="151.8">J2</text>
<text x="345.7" y="150.5">1%</text>
<text x="57.9" y="159.9">R128</text>
<text x="137.8" y="157.3">TP1</text>
<text x="272.3" y="158.1">-</text>
<text x="55.1" y="162.4">1.3K NC</text>
<text x="50.8" y="171.6">1.3K</text>
<text x="51.4" y="169">R42</text>
<text x="68.6" y="171.6">10K</text>
<text x="69.2" y="169">R41</text>
<text x="121.1" y="173.1">1000pF</text>
<text x="121.3" y="169">C9</text>
<text x="135.8" y="173.8">U5</text>
<text x="147.3" y="171.6">26.1K</text>
<text x="147.9" y="169">R45</text>
<text x="212.1" y="169">C15</text>
<text x="212.5" y="173.1">1000pF</text>
<text x="356.1" y="170.8">+</text>
<text x="357" y="173.3">U11-B</text>
<text x="59" y="179.2">R43</text>
<text x="81.3" y="178.7">10.7K</text>
<text x="81.9" y="176.6">R38</text>
<text x="172.7" y="178.7">26.1K</text>
<text x="173.3" y="176.6">R71</text>
<text x="294.6" y="178.7">J12</text>
<text x="356.1" y="175.9">-</text>
<text x="363.8" y="177.9">LM324</text>
<text x="58.4" y="181.2">2K</text>
<text x="183.6" y="184.3">U7</text>
<text x="270.5" y="184.3">100K</text>
<text x="271.1" y="181.7">R47</text>
<text x="81.4" y="189.4">C8</text>
<text x="171.2" y="191.9">150pF</text>
<text x="171.3" y="188.3">C14</text>
<text x="183.5" y="189.4">AD8591ART-REEL</text>
<text x="241.4" y="186.3">C16</text>
<text x="241.4" y="188.3">100uF</text>
<text x="259.2" y="189.3">R44</text>
<text x="356.1" y="188.6">+</text>
<text x="356.9" y="191.1">U11-C</text>
<text x="81.8" y="192.4">820pF</text>
<text x="258.6" y="192.4">33R</text>
<text x="356.1" y="193.7">-</text>
<text x="363.8" y="195.7">LM324</text>
<text x="109.5" y="202" transform="rotate(-90 109.5 202)">0R</text>
<text x="112.5" y="202.9" transform="rotate(-90 112.5 202.9)">R40</text>
<text x="126.1" y="199">AD8591ART-REEL</text>
<text x="238.8" y="201.5">2K</text>
<text x="239.4" y="199.5">R46</text>
<text x="294.6" y="202.3">Barrel Jack</text>
<text x="294.6" y="207.4">1012591</text>
<text x="294.6" y="204.8">SJ-3523-SMT</text>
<text x="356.1" y="208.9">-</text>
<text x="92.6" y="213">R39</text>
<text x="356.1" y="214">+</text>
<text x="356.8" y="211.5">U11-D</text>
<text x="365.1" y="214.8">LM324</text>
<text x="89.6" y="216">10K NC</text>
<text x="80.1" y="252.9">C24</text>
<text x="80.2" y="255.9">4.7uF</text>
<text x="87.7" y="252.9">C26</text>
<text x="87.8" y="255.9">0.1uF</text>
<text x="120.7" y="252.9">C27</text>
<text x="120.8" y="255.9">4.7uF</text>
<text x="128.3" y="252.9">C28</text>
<text x="128.4" y="255.9">0.1uF</text>
</g>
</svg>
